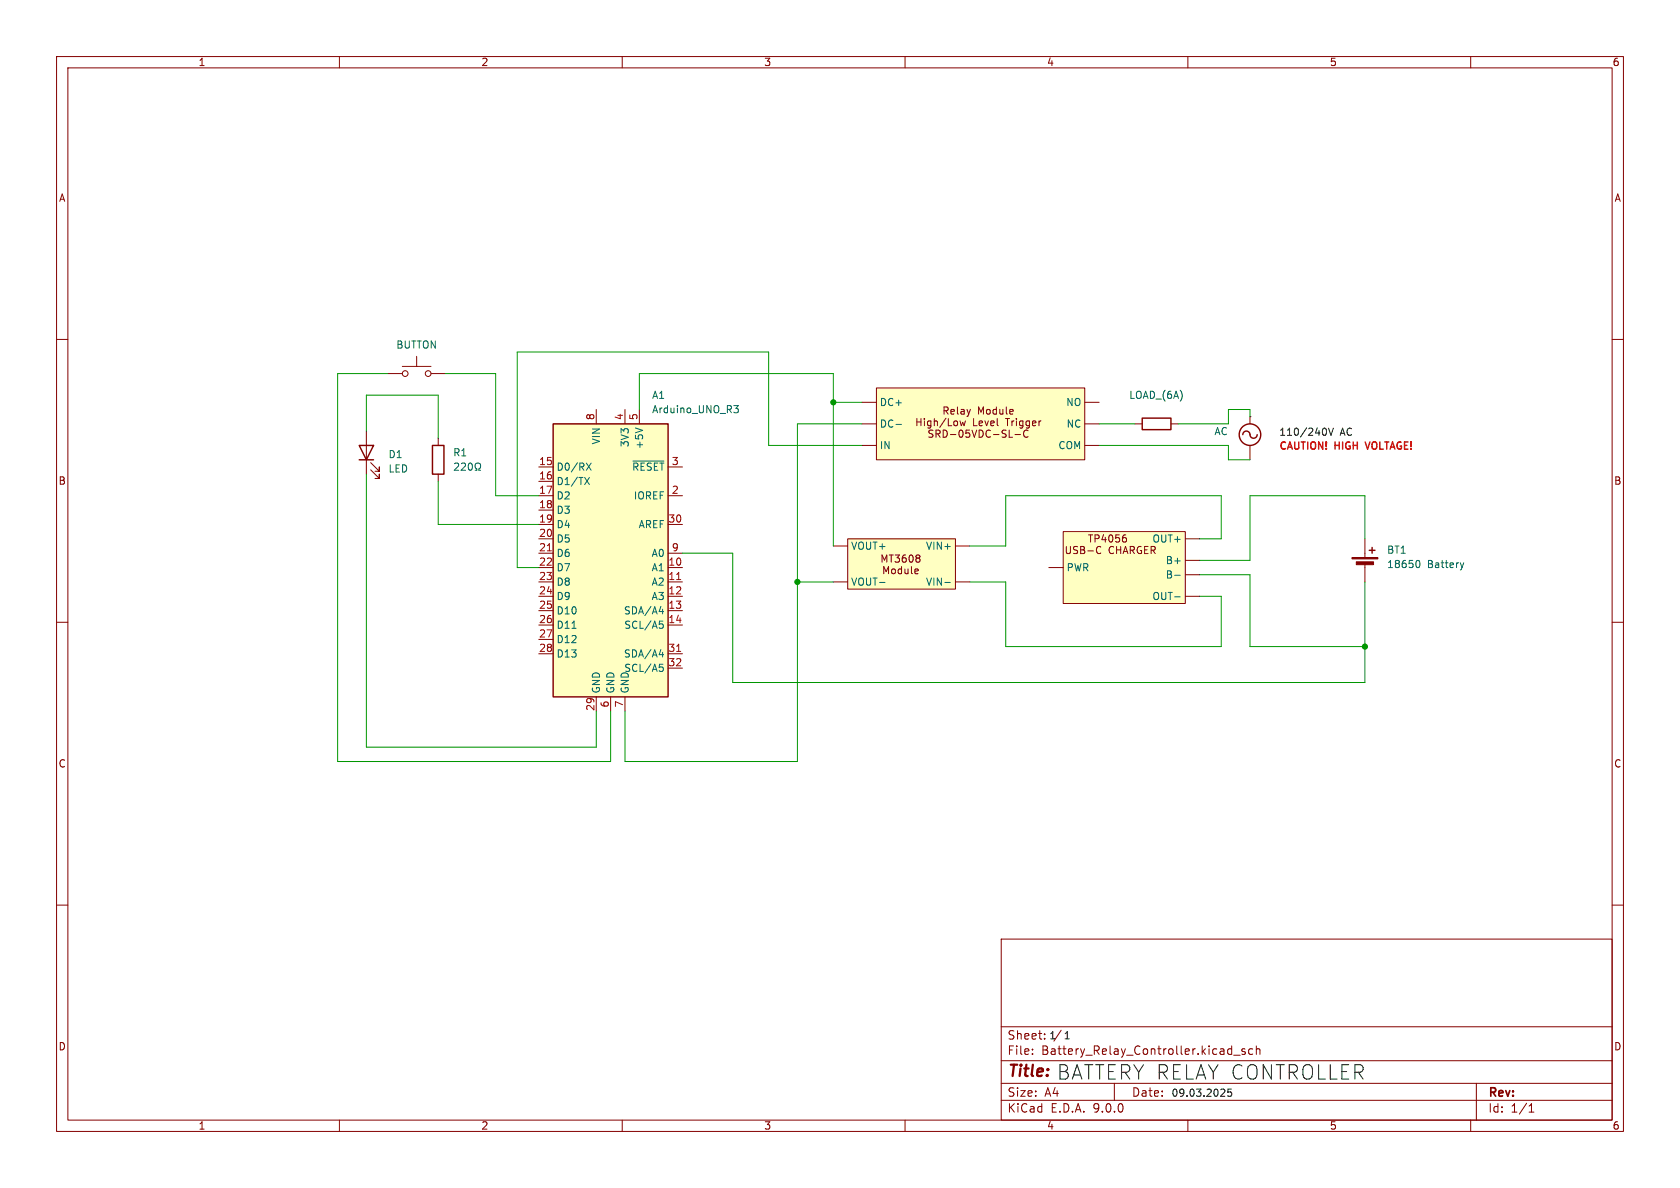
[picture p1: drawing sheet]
<svg xmlns="http://www.w3.org/2000/svg" width="297mm" height="210mm" viewBox="0 0 297 210" stroke-linecap="round" stroke-linejoin="round" font-family="sans-serif">
<g fill="none" stroke="#840000" stroke-width=".18">
<path d="M10 10h277v190h-277zM12 12h273v186h-273zM60 10v2M110 10v2M160 10v2M210 10v2M260 10v2M10 60h2M64.8 76.2v7.6M68.6 66h2.5M71.1 64.8h5.1M73.7 63v1.8"/>
<path d="M76.2 66h2.5M77.5 77.5v1.2M285 60h2M65.5 83.1l1.6 1.5v-.8v.8h-.8M65.5 81.8l1.6 1.5v-.7v.7h-.8M77.5 83.8v1.3M10 110h2M285 110h2M10 160h2M177 166h108v32h-108zM285 160h2M60 198v2"/>
<path d="M110 198v2M160 198v2M177 194.5h108M177 191.5h108M177 187.5h108M177 181.5h108M182.5 186.3v.1M182.5 185.5v.1M184.7 183.6v.1M184.7 182.8v.1M187.6 182.1l-1.3 2M197 191.5v3"/>
<path d="M210 198v2M218.1 186.5h1.1M220.1 185.5l-.4-.1-.2 .2 .1 .2 .5 .2v.3h-.6M221.5 185.5l-.5-.1-.3 .3v.4l.2 .2h.6M222.1 185.5l.2-.1 .4 .1v.9M222.1 184.9v1.5M260 198v2M261 191.5v6.5M270.3 196.6h.9M270.3 195.5l.4-.4v1.5"/>
<circle cx="71.6" cy="66" r=".51"/>
<circle cx="75.7" cy="66" r=".51"/>
</g>
<path d="M63.5 78.7h2.5l-1.2 2.6zM76.5 78.7h2v5.1h-2zM63.5 81.3h2.5" fill="none" stroke="#840000" stroke-width=".25"/>
<path d="M80.4 82l.4-.1 .3 .3-.8 .9h.8M81.6 82l.5-.1 .2 .3-.8 .9h.8M82.9 82l.2-.1a.68 .68 0 0 1 .4 .6 .68 .68 0 0 1-.4 .6l-.2-.1-.1-.4zM84 83.1h.3v-.2a.54 .54 0 0 1-.3-.8 .54 .54 0 0 1 .8-.2 .58 .58 0 0 1-.1 1v.2h.3" fill="none" stroke="#006464" stroke-width=".18"/>
<path d="M97.8 74.9h20.3v48.3h-20.3z" fill="#ffffc2"/>
<path d="M97.8 74.9h20.3v48.3h-20.3z" fill="none" stroke="#840000" stroke-width=".25"/>
<g fill="none" stroke="#840000" stroke-width=".18">
<path d="M105.4 72.4v2.5M110.5 72.4v2.5M113 72.4v2.5M95.2 82.6h2.6M95.2 85.1h2.6M95.2 87.6h2.6M95.2 90.2h2.6M95.2 92.7h2.6M95.2 95.3h2.6M95.2 97.8h2.6M118.1 82.6h2.5M118.1 87.6h2.5"/>
<path d="M118.1 92.7h2.5M118.1 97.8h2.5M95.2 100.3h2.6M95.2 102.9h2.6M95.2 105.4h2.6M95.2 108h2.6M95.2 110.5h2.6M95.2 113h2.6M95.2 115.6h2.6M118.1 100.3h2.5M118.1 102.9h2.5M118.1 105.4h2.5"/>
<path d="M118.1 108h2.5M118.1 110.5h2.5M118.1 115.6h2.5M118.1 118.1h2.5M105.4 123.2v2.5M107.9 123.2v2.5M110.5 123.2v2.5"/>
</g>
<g fill="none" stroke="#006464" stroke-width=".18">
<path d="M112.3 75.7l1.3 .4M129.7 71.7h.8l-.4 .5 .4 .1v.4l-.2 .3h-.4M103.4 84.4l.8 1.3M103.7 81.9l.8 1.2M104.2 84.4l-.8 1.3M104.5 81.9l-.8 1.2M111.9 81.5h5.5M101.1 111.1h.7M116.5 108.1h.8M116.5 115.7h.8M116.6 109.8h.6M116.6 117.4h.6"/>
<path d="M116.7 110.3h.3l.3 .2-.2 .5-.4 .1M116.7 117.9h.3l.3 .2-.2 .5-.4 .1M117.1 107.7v.8M117.1 115.3v.8"/>
</g>
<path d="M96.8 97.4h.7M119.6 102.5h.7M119.6 115.2h.7" fill="none" stroke="#a90000" stroke-width=".18"/>
<path d="M154.9 68.6h36.9v12.7h-36.9z" fill="#ffffc2"/>
<g fill="none" stroke="#840000" stroke-width=".18">
<path d="M152.4 71.1h2.5M152.4 74.9h2.5M152.4 78.7h2.5M154.9 68.6h36.9v12.7h-36.9zM162.1 74v1.3M162.1 74.6h.7M162.8 74v1.3M163.4 74v.1M163.4 74.4v.9M164.6 74.4v1l-.3 .3-.3-.1M164.6 74.5l-.4-.1-.2 .3 .1 .5h.5M164.9 76.1l-.5-.1-.1 .2v.3l.5 .3 .1 .3-.2 .2-.5-.1"/>
<path d="M165.2 74.5l.2-.1 .3 .1v.8M165.2 74v1.3M165.5 76.7l.6-.1 .1-.1-.1-.3-.6-.2v1.3M165.8 76.7l.4 .6M166.7 76a.64 .64 0 0 1 .8 .7 .64 .64 0 0 1-.8 .6zM166.9 72.6l.6-.1 .1-.1v-.3l-.7-.2v1.3M167.2 72.6l.4 .6M167.2 73.9l-1.1 1.7M167.7 74v1.3h.6M168 76.8h1M168.1 72.8l.6-.1v-.3h-.4l-.2 .1 .1 .7h.5M169 74.4l-.3 .1-.1 .2 .1 .4 .3 .2"/>
<path d="M169.3 71.9v1.1l.1 .2M169.6 76.2a.69 .69 0 0 0 .4 1.1l.1-.1 .2-.4-.2-.6M169.9 72.4h.5l.1 .8M170.5 72.7h-.5l-.1 .2 .1 .3h.5M170.8 76l-.1 .6 .2-.1 .4 .1 .2 .5-.3 .2-.5-.1M170.9 72.4l.4 .8M171.3 73.2l-.4 .4M171.6 72.4l-.3 .8M171.8 76l.4 1.3 .5-1.3M173 73.2v-1.3l.4 .9 .5-.9v1.3M173.1 76v1.3a.67 .67 0 0 0 .7-.4 .67 .67 0 0 0-.2-.8M174.1 74.4l.3 .9 .3-.9"/>
<path d="M174.5 72.5l.1-.1 .4 .1 .1 .5-.2 .2h-.3l-.1-.1zM175.1 76.2a.6 .6 0 0 0-.8 .4 .6 .6 0 0 0 .5 .7l.3-.1M175.2 74.8l.6-.1-.1-.2-.4-.1-.1 .2v.6h.5M175.6 76.8h1M176.1 72.4h-.3l-.3 .2 .2 .6h.4M176.1 71.9v1.3M176.3 74v1.1l.2 .2M176.8 72.4v.8h.3l.2-.1M177.3 72.4v.8M177.8 74h.7M177.9 76.1l-.5-.1-.2 .2v.3l.6 .3 .1 .3-.3 .2-.5-.1M177.9 71.9v1.1l.2 .2"/>
<path d="M178.1 74v1.3M178.4 76v1.3h.6M178.5 72.8l.6-.1v-.3h-.4l-.2 .1 .1 .7h.5M178.9 74.4v.9M179.3 74.4l-.4 .3M179.4 76.8h1M179.7 74v.1M179.7 74.4v.9M180.8 74.4v1l-.2 .3-.3-.1M180.8 74.5l-.3-.1-.3 .3 .2 .5h.4M181.7 76.2a.6 .6 0 0 0-.8 .4 .6 .6 0 0 0 .6 .7l.2-.1M182 74.4v1l-.3 .3-.3-.1"/>
<path d="M182 74.5l-.4-.1-.2 .3 .1 .5h.5M182.5 74.8l.6-.1v-.2l-.4-.1-.2 .2 .1 .6h.5M183.7 74.4v.9M184 74.4l-.3 .3M191.8 71.1h2.5M191.8 74.9h2.5M191.8 78.7h2.5"/>
</g>
<path d="M158.4 75h1" fill="none" stroke="#006464" stroke-width=".18"/>
<path d="M149.9 95.3h19v8.8h-19z" fill="#ffffc2"/>
<g fill="none" stroke="#840000" stroke-width=".18">
<path d="M147.3 96.5h2.6M149.9 95.3h19v8.8h-19zM155.9 99.4v-1.3l.5 .9 .4-.9v1.3M157.2 98.1h.7M157.6 98.1v1.3M158.2 98.1h.8l-.4 .5 .4 .1v.6l-.2 .1-.6-.1M160.1 98.1l-.4 .1a.86 .86 0 0 0 0 1.2l.5-.1v-.5l-.2-.2h-.3l-.2 .2M160.8 98.2l.2-.1a.68 .68 0 0 1 .5 .6 .68 .68 0 0 1-.5 .7l-.2-.1-.1-.4zM162.2 98.7l-.3-.3 .3-.3h.2l.2 .3-.2 .3M162.2 98.7l-.3 .2 .1 .4 .2 .1 .3-.1 .1-.2v-.2l-.2-.2M162.2 98.7h.2M168.9 96.5h2.5"/>
<path d="M147.3 102.9h2.6M156.2 101.4v-1.2l.5 .9 .4-.9v1.2M157.7 100.7l.2-.1 .3 .1 .1 .5-.1 .2h-.3l-.2-.1zM159.4 100.6h-.4l-.2 .2 .1 .6h.5M159.4 100.2v1.2M160 100.6v.8h.3l.2-.1M160.5 100.6v.8M161.1 100.2v1l.2 .2M161.7 101l.6-.1v-.3h-.4l-.2 .2 .1 .6h.5M168.9 102.9h2.5"/>
</g>
<path d="M155.5 103h1M167 103h1" fill="none" stroke="#006464" stroke-width=".18"/>
<path d="M188 94h21.5v12.7h-21.5z" fill="#ffffc2"/>
<g fill="none" stroke="#840000" stroke-width=".18">
<path d="M200.7 74.9h1.2M207 74.9h1.3M221 73.7h.1M221 73.7v1.2M221 78.7v2.6M188 94h21.5v12.7h-21.5zM188.6 97.7l.2 .2 .4-.2M190.5 96.7l-.5-.1-.2 .1v.4l.6 .2 .1 .3-.2 .3-.5-.1M191.1 96.6v1.3l.6-.2M192.4 94.6h.8M192.8 94.6v1.2M194 97.7l.3 .2 .3-.2"/>
<path d="M194.1 95.2l.2-.2v-.3l-.7-.1v1.2M195.1 94.5l-.3 .9M195.4 95v.8M196 95.3l.1-.5 .2-.2 .3 .1 .1 .6M196.2 97.7l.3 .2 .4-.2M197.4 96.6v1.3M197.4 97.2h.7M197.9 94.6h-.6l-.1 .6 .5-.2 .2 .3-.1 .5h-.5M198.1 96.6v1.3M198.5 97.9l.5-1.3 .4 1.3M198.7 97.5h.6M199 94.6h-.3a.86 .86 0 0 0 0 1.2l.4-.1 .1-.4-.3-.3h-.2l-.3 .3"/>
<path d="M199.8 96.6v1.3M200.1 97.3l.4 .6M201.1 97.7l.4 .2 .3-.2M202.4 96.6v1.3h.6M203.5 96.6v1.3M203.8 97.3l.4 .6M209.5 95.3h2.6M209.5 99.1h2.6M241.3 95.3v3.3M241.3 99.6v3.3M185.4 100.3h2.6M209.5 101.6h2.6"/>
<path d="M209.5 105.4h2.6"/>
</g>
<path d="M250.5 99.1h.1a.68 .68 0 0 1 .4 .6 .68 .68 0 0 1-.4 .6h-.1M258.8 99.5l-.3 .8M207.7 101.7h.9M207.7 105.5h.9" fill="none" stroke="#006464" stroke-width=".18"/>
<g fill="none" stroke="#840000" stroke-width=".25">
<path d="M201.9 73.9h5.1v2h-5.1zM219.7 76.8a.67 .67 0 0 1 .8-.6 .67 .67 0 0 1 .5 .9 .64 .64 0 0 0 .7 .4 .64 .64 0 0 0 .5-.7M242.1 97.3h1M242.6 96.8v1"/>
<circle cx="221" cy="76.8" r="1.9"/>
</g>
<g fill="#840000" stroke="#840000" stroke-width=".18">
<path d="M239 98.6h4.6v.2h-4.6z"/>
<path d="M239.8 99.3h3v.5h-3z"/>
</g>
<path d="M241.3 78.1l.5 1.3" fill="none" stroke="#ff1105" stroke-width=".25"/>
<path d="M234.2 75.7a.79 .79 0 0 1 0 1.3M234.9 75.7l.4 1.3 .4-1.3M216.3 192.5l.2 .3v.3l-.7 .7h.7M217.7 192.5h-.6l-.1 .6 .2-.1 .4 .1 .2 .2-.1 .4-.2 .1-.5-.1" fill="none" stroke="#0f0f0f" stroke-width=".18"/>
<g fill="none" stroke="#009600" stroke-width=".18">
<path d="M64.8 76.2v-6.3h12.7v7.6M68.6 66h-8.9v68.6h48.2v-8.9M78.7 66h8.9v21.6h7.6M113 72.4v-6.4h34.3v30.5M147.3 71.1h5.1M152.4 78.7h-16.5v-16.5h-44.5v38.1h3.8M152.4 74.9h-11.4v59.7h-30.5v-8.9M194.3 78.7h22.9v2.6h3.8M194.3 74.9h6.4M221 73.7v-1.3h-3.8v2.5h-8.9M64.8 83.8v48.3h40.6v-6.4M77.5 85.1v7.6h17.7"/>
<path d="M120.6 97.8h8.9v22.9h111.8v-17.8M212.1 95.3h3.8v-7.7h-38.1v8.9h-6.4M241.3 95.3v-7.7h-20.3v11.5h-8.9M141 102.9h6.3M171.4 102.9h6.4v11.4h38.1v-8.9h-3.8M212.1 101.6h8.9v12.7h20.3"/>
</g>
<g fill="#009600" stroke="#009600" stroke-width=".18">
<circle cx="141" cy="102.9" r=".46"/>
<circle cx="147.3" cy="71.1" r=".46"/>
<circle cx="241.3" cy="114.3" r=".46"/>
</g>
<text font-size="3.5" fill="#0f0f0f" x="186.7" y="191.1">BATTERY RELAY CONTROLLER</text>
<text font-size="2.8" fill="#840000" x="178" y="190.9">Title:</text>
<g font-size="2.1" fill="#840000">
<text x="178" y="184">Sheet:</text>
<text x="178" y="186.7">File:</text>
<text x="184.1" y="186.7">Battery_Relay_Controller.kicad_sch</text>
<text x="178" y="196.9">KiCad</text>
<text x="178" y="194.1">Size:</text>
<text x="184.7" y="194.1">A4</text>
<text x="185.7" y="196.9">E.D.A.</text>
<text x="193.3" y="196.9">9.0.0</text>
<text x="200" y="194.1">Date:</text>
<text x="263" y="194.3">Rev:</text>
<text x="263" y="196.9">Id:</text>
<text x="267.1" y="196.9">1/1</text>
</g>
<g font-size="1.8" fill="#840000">
<text x="35" y="11.9">1</text>
<text x="85" y="11.9">2</text>
<text x="135" y="11.9">3</text>
<text x="185" y="11.9">4</text>
<text x="235" y="11.9">5</text>
<text x="285" y="11.9">6</text>
<text x="10.3" y="35.9">A</text>
<text x="285.3" y="35.9">A</text>
<text x="169.5" y="75.5">Level</text>
<text x="10.3" y="85.9">B</text>
<text x="285.3" y="85.9">B</text>
<text x="183" y="97.1">TP4056</text>
<text x="191.2" y="97.1">USB-C</text>
<text x="200.2" y="97.1">CHARGER</text>
<text x="10.3" y="135.9">C</text>
<text x="285.3" y="135.9">C</text>
<text x="10.3" y="185.9">D</text>
<text x="285.3" y="185.9">D</text>
<text x="35" y="199.9">1</text>
<text x="85" y="199.9">2</text>
<text x="135" y="199.9">3</text>
<text x="185" y="199.9">4</text>
<text x="235" y="199.9">5</text>
<text x="285" y="199.9">6</text>
</g>
<g font-size="1.8" fill="#006464">
<text x="70" y="61.8">BUTTON</text>
<text x="115.2" y="70.7">A1</text>
<text x="155.4" y="72">DC+</text>
<text x="188.4" y="72">NO</text>
<text x="199.5" y="70.7">LOAD_(6A)</text>
<text x="115.2" y="73.3">Arduino_UNO_R3</text>
<text x="155.4" y="75.8">DC-</text>
<text x="188.5" y="75.8">NC</text>
<text x="214.6" y="77.1">AC</text>
<text x="68.6" y="81.2">D1</text>
<text x="68.6" y="83.7">LED</text>
<text x="80" y="80.9">R1</text>
<text x="98.3" y="83.4">D0/RX</text>
<text x="106.3" y="78.7" transform="rotate(-90 106.3 78.7)">VIN</text>
<text x="111.4" y="79.1" transform="rotate(-90 111.4 79.1)">3V3</text>
<text x="111.7" y="83.4">~{RESET}</text>
<text x="113.9" y="79.5" transform="rotate(-90 113.9 79.5)">+5V</text>
<text x="155.4" y="79.6">IN</text>
<text x="187" y="79.6">COM</text>
<text x="98.3" y="86">D1/TX</text>
<text x="98.3" y="88.5">D2</text>
<text x="112" y="88.5">IOREF</text>
<text x="98.3" y="91">D3</text>
<text x="98.3" y="93.6">D4</text>
<text x="112.8" y="93.6">AREF</text>
<text x="98.3" y="96.1">D5</text>
<text x="98.3" y="98.7">D6</text>
<text x="98.3" y="101.2">D7</text>
<text x="115.1" y="98.7">A0</text>
<text x="115.1" y="101.2">A1</text>
<text x="150.4" y="97.4">VOUT+</text>
<text x="163.6" y="97.4">VIN+</text>
<text x="188.5" y="101.2">PWR</text>
<text x="203.6" y="96.1">OUT+</text>
<text x="206" y="99.9">B+</text>
<text x="245.1" y="98.1">BT1</text>
<text x="245.1" y="100.6">18650</text>
<text x="252.3" y="100.6">Battery</text>
<text x="98.3" y="103.7">D8</text>
<text x="98.3" y="106.3">D9</text>
<text x="115.1" y="103.7">A2</text>
<text x="115.1" y="106.3">A3</text>
<text x="150.4" y="103.7">VOUT-</text>
<text x="163.6" y="103.7">VIN-</text>
<text x="203.6" y="106.3">OUT-</text>
<text x="206" y="102.5">B-</text>
<text x="98.3" y="108.8">D10</text>
<text x="98.3" y="111.4">D11</text>
<text x="98.3" y="113.9">D12</text>
<text x="110.2" y="108.8">SDA/A4</text>
<text x="110.3" y="111.4">SCL/A5</text>
<text x="98.3" y="116.4">D13</text>
<text x="110.2" y="116.4">SDA/A4</text>
<text x="110.3" y="119">SCL/A5</text>
<text x="106.3" y="122.7" transform="rotate(-90 106.3 122.7)">GND</text>
<text x="108.8" y="122.7" transform="rotate(-90 108.8 122.7)">GND</text>
<text x="111.4" y="122.7" transform="rotate(-90 111.4 122.7)">GND</text>
</g>
<g font-size="1.8" fill="#a90000">
<text x="105.2" y="74.4" transform="rotate(-90 105.2 74.4)">8</text>
<text x="110.2" y="74.4" transform="rotate(-90 110.2 74.4)">4</text>
<text x="112.8" y="74.4" transform="rotate(-90 112.8 74.4)">5</text>
<text x="95.2" y="82.3">15</text>
<text x="118.7" y="82.3">3</text>
<text x="95.2" y="84.8">16</text>
<text x="95.2" y="87.4">17</text>
<text x="95.2" y="89.9">18</text>
<text x="118.7" y="87.4">2</text>
<text x="95.2" y="92.5">19</text>
<text x="95.2" y="95">20</text>
<text x="118.1" y="92.5">30</text>
<text x="95.2" y="97.5">21</text>
<text x="95.2" y="100.1">22</text>
<text x="118.1" y="100.1">10</text>
<text x="118.7" y="97.5">9</text>
<text x="95.2" y="102.6">23</text>
<text x="95.2" y="105.2">24</text>
<text x="95.2" y="107.7">25</text>
<text x="118.1" y="102.6">11</text>
<text x="118.1" y="105.2">12</text>
<text x="118.1" y="107.7">13</text>
<text x="95.2" y="110.2">26</text>
<text x="95.2" y="112.8">27</text>
<text x="118.1" y="110.2">14</text>
<text x="95.2" y="115.3">28</text>
<text x="118.1" y="115.3">31</text>
<text x="118.1" y="117.9">32</text>
<text x="105.2" y="125.8" transform="rotate(-90 105.2 125.8)">29</text>
<text x="107.7" y="125.2" transform="rotate(-90 107.7 125.2)">6</text>
<text x="110.2" y="125.2" transform="rotate(-90 110.2 125.2)">7</text>
</g>
<g font-size="1.8" fill="#0f0f0f">
<text x="226.1" y="77.1">110/240V</text>
<text x="236.9" y="77.1">AC</text>
<text x="185.4" y="183.8">1</text>
<text x="188" y="183.8">1</text>
<text x="207" y="194">09.03.2025</text>
</g>
<g font-size="1.8" fill="#ff1105">
<text x="226.1" y="79.6">CAUTION!</text>
<text x="236.1" y="79.6">HIGH</text>
<text x="242.1" y="79.6">VOLTAGE!</text>
</g>
</svg>
